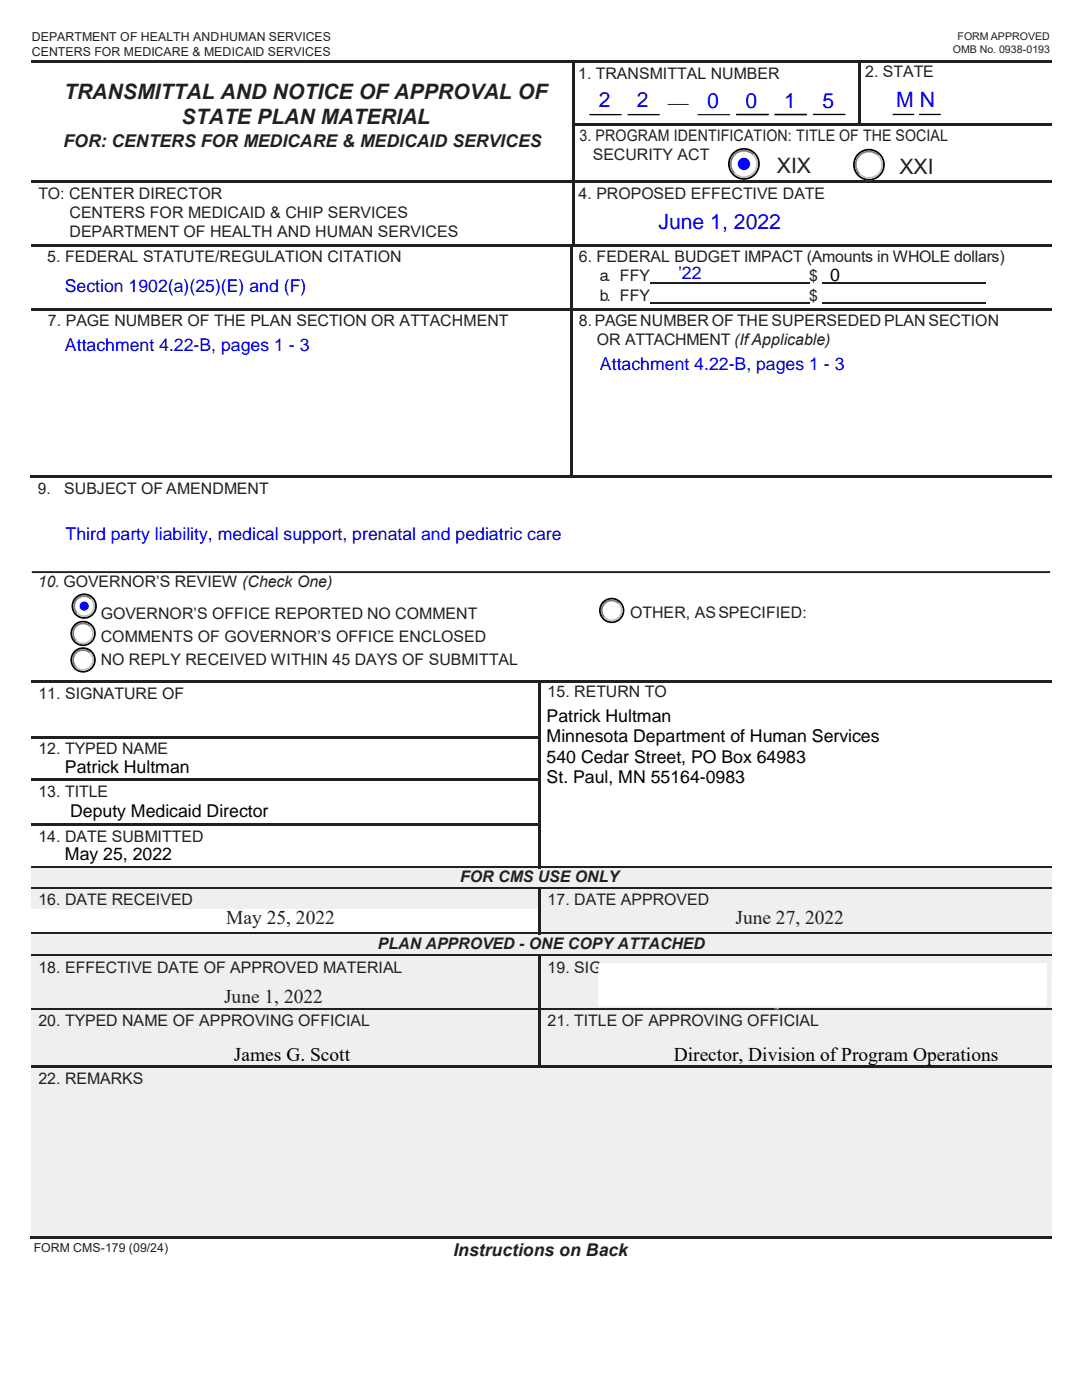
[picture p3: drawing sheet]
<svg xmlns="http://www.w3.org/2000/svg" width="216mm" height="279mm" viewBox="0 0 216 279" stroke-linecap="round" stroke-linejoin="round" font-family="sans-serif">
<path d="M139.2 22.9h6.5M146.9 22.9h6.4M154.5 22.9h6.5" fill="none" stroke="#231f20" stroke-width=".26"/>
<path d="M133.2 20.8h4.2" fill="none" stroke="#231f20" stroke-width=".2"/>
<path d="M117.6 22.9h6.4M125.2 22.9h6.4M146.9 22.8h6.5M154.6 22.8h6.4M162.2 22.8h6.5" fill="none" stroke="#000" stroke-width=".26"/>
<path d="M178.1 22.8h4.3" fill="none" stroke="#000" stroke-width=".22"/>
<g fill="#231f20">
<path d="M6.3 12.1h107.9v.5h-107.9z" fill-rule="evenodd"/>
<path d="M114.2 12.1h.5v.5h-.5z" fill-rule="evenodd"/>
<path d="M114.7 12.1h56.6v.5h-56.6z" fill-rule="evenodd"/>
<path d="M171.3 12.1h.5v.5h-.5z" fill-rule="evenodd"/>
<path d="M171.8 12.1h38.1v.5h-38.1z" fill-rule="evenodd"/>
<path d="M114.2 12.6h.5v12h-.5z" fill-rule="evenodd"/>
<path d="M171.3 12.6h.5v12h-.5z" fill-rule="evenodd"/>
<path d="M114.2 24.6h.5v.5h-.5z" fill-rule="evenodd"/>
<path d="M114.7 24.6h56.6v.5h-56.6z" fill-rule="evenodd"/>
<path d="M171.3 24.6h.5v.5h-.5z" fill-rule="evenodd"/>
<path d="M171.8 24.6h38.1v.5h-38.1z" fill-rule="evenodd"/>
<path d="M114.2 25.1h.5v11h-.5z" fill-rule="evenodd"/>
<path d="M6.3 36.1h107.9v.5h-107.9z" fill-rule="evenodd"/>
<path d="M114.2 36.1h.5v.5h-.5z" fill-rule="evenodd"/>
<path d="M114.7 36.1h95.2v.5h-95.2z" fill-rule="evenodd"/>
<path d="M114.2 36.6h.5v12.2h-.5z" fill-rule="evenodd"/>
</g>
<g fill="#231f20">
<path d="M114.2 12.6h.5z"/>
<path d="M171.3 12.6h.5z"/>
</g>
<path d="M129.7 56.5h31.8M164.1 56.5h32.7M129.7 60.6h31.8M164.1 60.6h32.7" fill="none" stroke="#221e1f" stroke-width=".21"/>
<g fill="#231f20">
<path d="M6.3 48.8h107.5v.5h-107.5z" fill-rule="evenodd"/>
<path d="M113.8 48.8h.5v.5h-.5z" fill-rule="evenodd"/>
<path d="M114.3 48.8h.5v.5h-.5z" fill-rule="evenodd"/>
<path d="M114.8 48.8h95.1v.5h-95.1z" fill-rule="evenodd"/>
<path d="M113.8 49.3h.5v12.2h-.5z" fill-rule="evenodd"/>
<path d="M6.3 61.5h107.5v.5h-107.5z" fill-rule="evenodd"/>
<path d="M113.8 61.5h.5v.5h-.5z" fill-rule="evenodd"/>
<path d="M114.3 61.5h95.6v.5h-95.6z" fill-rule="evenodd"/>
<path d="M6 94.8h107.8v.5h-107.8z" fill-rule="evenodd"/>
<path d="M113.8 62h.5v32.8h-.5z" fill-rule="evenodd"/>
<path d="M113.8 94.8h.5v.5h-.5z" fill-rule="evenodd"/>
<path d="M114.3 94.8h95.6v.5h-95.6z" fill-rule="evenodd"/>
<path d="M6.3 135.8h101.1v.5h-101.1z" fill-rule="evenodd"/>
<path d="M107.4 135.8h.5v.5h-.5z" fill-rule="evenodd"/>
<path d="M107.9 135.8h101.9v.5h-101.9z" fill-rule="evenodd"/>
<path d="M107.4 136.3h.5v10.6h-.5z" fill-rule="evenodd"/>
<path d="M6.3 146.9h101.1v.5h-101.1z" fill-rule="evenodd"/>
<path d="M107.4 146.9h.5v.5h-.5z" fill-rule="evenodd"/>
<path d="M107.4 147.4h.5v7.9h-.5z" fill-rule="evenodd"/>
<path d="M6.3 155.3h101.1v.5h-101.1z" fill-rule="evenodd"/>
<path d="M107.4 155.3h.5v.6h-.5z" fill-rule="evenodd"/>
<path d="M107.4 155.9h.5v8.4h-.5z" fill-rule="evenodd"/>
<path d="M6.3 164.3h101.1v.5h-101.1z" fill-rule="evenodd"/>
<path d="M107.4 164.3h.5v.6h-.5z" fill-rule="evenodd"/>
<path d="M107.4 164.9h.5v7.9h-.5z" fill-rule="evenodd"/>
</g>
<g fill="#231f20">
<path d="M113.8 49.3h.5z"/>
<path d="M107.4 136.3h.5z"/>
</g>
<path d="M6.3 173.4h203.5v3.6h-203.5z" fill-rule="evenodd" fill="#eeeff0"/>
<path d="M6.3 173.4h203.5v3.3h-203.5z" fill="#eeeff0"/>
<path d="M6.3 172.8h101.1v.6h-101.1z" fill-rule="evenodd" fill="#231f20"/>
<path d="M6.3 173.4h101.1" fill="none" stroke="#eeeff0" stroke-width=".2"/>
<path d="M107.4 173.4h.5z" fill="#eeeff0"/>
<g fill="#231f20">
<path d="M107.4 172.8h.5v.6h-.5z" fill-rule="evenodd"/>
<path d="M107.9 172.8h101.9v.6h-101.9z" fill-rule="evenodd"/>
</g>
<path d="M107.9 173.4h101.9" fill="none" stroke="#eeeff0" stroke-width=".2"/>
<g fill="#eeeff0">
<path d="M6.3 177.5h101.1v3.8h-101.1z"/>
<path d="M107.9 177.5h101.9v3.8h-101.9z"/>
</g>
<path d="M107.9 177.5h101.9v8.6h-101.9z" fill-rule="evenodd" fill="#eeeff0"/>
<path d="M6.3 177h101.1v.5h-101.1z" fill-rule="evenodd" fill="#231f20"/>
<path d="M6.3 177.6h101.1" fill="none" stroke="#eeeff0" stroke-width=".2"/>
<path d="M107.4 177.5l.5 .1z" fill="#231f20"/>
<g fill="#231f20">
<path d="M107.4 177h.5v.5h-.5z" fill-rule="evenodd"/>
<path d="M107.9 177h101.9v.5h-101.9z" fill-rule="evenodd"/>
</g>
<path d="M107.9 177.6h101.9" fill="none" stroke="#eeeff0" stroke-width=".2"/>
<path d="M107.4 177.6h.5v8.5h-.5z" fill-rule="evenodd" fill="#231f20"/>
<path d="M6.3 186.6h203.5v3.9h-203.5z" fill-rule="evenodd" fill="#eeeff0"/>
<path d="M6.3 186.6h203.5v3.5h-203.5z" fill="#eeeff0"/>
<path d="M6.3 186.1h101.1v.5h-101.1z" fill-rule="evenodd" fill="#231f20"/>
<path d="M6.3 186.6h101.1" fill="none" stroke="#eeeff0" stroke-width=".2"/>
<path d="M107.4 186.6h.5z" fill="#eeeff0"/>
<g fill="#231f20">
<path d="M107.4 186.1h.5v.5h-.5z" fill-rule="evenodd"/>
<path d="M107.9 186.1h101.9v.5h-101.9z" fill-rule="evenodd"/>
</g>
<path d="M107.9 186.6h101.9" fill="none" stroke="#eeeff0" stroke-width=".2"/>
<g fill="#eeeff0">
<path d="M6.3 191h101.1v10.2h-101.1z" fill-rule="evenodd"/>
<path d="M107.9 191v10.2h101.9v-10.2zM119.3 192.5h89.3v8.4h-89.3z" fill-rule="evenodd"/>
</g>
<g fill="#eeeff0">
<path d="M6.3 191h101.1v3.8h-101.1z"/>
<path d="M107.9 191h101.9v3.8h-1.2v-2.3h-89.3v2.3h-11.4z"/>
</g>
<path d="M6.3 190.5h101.1v.5h-101.1z" fill-rule="evenodd" fill="#231f20"/>
<path d="M6.3 191h101.1" fill="none" stroke="#eeeff0" stroke-width=".2"/>
<path d="M107.4 191h.5z" fill="#231f20"/>
<g fill="#231f20">
<path d="M107.4 190.5h.5v.5h-.5z" fill-rule="evenodd"/>
<path d="M107.9 190.5h101.9v.5h-101.9z" fill-rule="evenodd"/>
</g>
<path d="M107.9 191h101.9" fill="none" stroke="#eeeff0" stroke-width=".2"/>
<path d="M107.4 191h.5v10.2h-.5z" fill-rule="evenodd" fill="#231f20"/>
<g fill="#eeeff0">
<path d="M6.3 201.7h101.1v11h-101.1z" fill-rule="evenodd"/>
<path d="M107.9 201.7h101.9v11h-101.9z" fill-rule="evenodd"/>
</g>
<g fill="#eeeff0">
<path d="M6.3 201.7h101.1v3.8h-101.1z"/>
<path d="M107.9 201.7h101.9v3.8h-101.9z"/>
</g>
<path d="M6.3 201.2h101.1v.5h-101.1z" fill-rule="evenodd" fill="#231f20"/>
<path d="M6.3 201.7h101.1" fill="none" stroke="#eeeff0" stroke-width=".2"/>
<g fill="#231f20">
<path d="M107.4 201.2h.5v.5h-.5z" fill-rule="evenodd"/>
<path d="M107.9 201.2h101.9v.5h-101.9z" fill-rule="evenodd"/>
</g>
<path d="M107.9 201.7h101.9" fill="none" stroke="#eeeff0" stroke-width=".2"/>
<path d="M107.4 201.7h.5v11h-.5z" fill-rule="evenodd" fill="#231f20"/>
<path d="M6.3 213.2h203.5v33.5h-203.5z" fill-rule="evenodd" fill="#eeeff0"/>
<path d="M6.3 213.2h203.5v3.8h-203.5z" fill="#eeeff0"/>
<path d="M6.3 212.7h101.1v.5h-101.1z" fill-rule="evenodd" fill="#231f20"/>
<path d="M6.3 213.2h101.1" fill="none" stroke="#eeeff0" stroke-width=".2"/>
<path d="M107.4 213.2h.5z" fill="#eeeff0"/>
<g fill="#231f20">
<path d="M107.4 212.7h.5v.5h-.5z" fill-rule="evenodd"/>
<path d="M107.9 212.7h101.9v.5h-101.9z" fill-rule="evenodd"/>
</g>
<path d="M107.9 213.2h101.9" fill="none" stroke="#eeeff0" stroke-width=".2"/>
<path d="M6 246.7h203.8v.5h-203.8z" fill-rule="evenodd" fill="#231f20"/>
<path d="M6.3 114.2h203.2" fill="none" stroke="#231f20" stroke-width=".38"/>
<path d="M183.4 22.8h4.3" fill="none" stroke="#000" stroke-width=".22"/>
<circle cx="148.4" cy="32.7" r="3.2" fill="#fff"/>
<circle cx="148.4" cy="32.7" r="3" fill="none" stroke="#000" stroke-width=".35"/>
<path d="M150.3 30.8a2.65 2.65 0 0 0-3.7 0 2.65 2.65 0 0 0 0 3.8" fill="none" stroke="#808080" stroke-width=".35"/>
<path d="M150.3 30.8a2.65 2.65 0 0 1 0 3.8 2.65 2.65 0 0 1-3.7 0" fill="none" stroke="#c0c0c0" stroke-width=".35"/>
<circle cx="148.4" cy="32.7" r="1.23" fill="#00f"/>
<circle cx="173.4" cy="32.9" r="3.2" fill="#fff"/>
<circle cx="173.4" cy="32.9" r="3" fill="none" stroke="#000" stroke-width=".35"/>
<path d="M175.3 31a2.65 2.65 0 0 0-3.8 0 2.65 2.65 0 0 0 0 3.7" fill="none" stroke="#808080" stroke-width=".35"/>
<path d="M175.3 31a2.65 2.65 0 0 1 0 3.7 2.65 2.65 0 0 1-3.8 0" fill="none" stroke="#c0c0c0" stroke-width=".35"/>
<circle cx="16.8" cy="121" r="2.53" fill="#fff"/>
<circle cx="16.8" cy="121" r="2.36" fill="none" stroke="#000" stroke-width=".35"/>
<path d="M18.2 119.5a2 2 0 0 0-2.8 0 2 2 0 0 0 0 2.9" fill="none" stroke="#808080" stroke-width=".35"/>
<path d="M18.2 119.5a2 2 0 0 1 0 2.9 2 2 0 0 1-2.8 0" fill="none" stroke="#c0c0c0" stroke-width=".35"/>
<circle cx="16.8" cy="121" r=".91" fill="#00f"/>
<circle cx="16.6" cy="126.4" r="2.53" fill="#fff"/>
<circle cx="16.6" cy="126.4" r="2.36" fill="none" stroke="#000" stroke-width=".35"/>
<path d="M18 125a2 2 0 0 0-2.8 0 2 2 0 0 0 0 2.8" fill="none" stroke="#808080" stroke-width=".35"/>
<path d="M18 125a2 2 0 0 1 0 2.8 2 2 0 0 1-2.8 0" fill="none" stroke="#c0c0c0" stroke-width=".35"/>
<circle cx="16.6" cy="131.7" r="2.53" fill="#fff"/>
<circle cx="16.6" cy="131.7" r="2.36" fill="none" stroke="#000" stroke-width=".35"/>
<path d="M18 130.3a2 2 0 0 0-2.8 0 2 2 0 0 0 0 2.8" fill="none" stroke="#808080" stroke-width=".35"/>
<path d="M18 130.3a2 2 0 0 1 0 2.8 2 2 0 0 1-2.8 0" fill="none" stroke="#c0c0c0" stroke-width=".35"/>
<circle cx="122.1" cy="121.8" r="2.53" fill="#fff"/>
<circle cx="122.1" cy="121.8" r="2.36" fill="none" stroke="#000" stroke-width=".35"/>
<path d="M123.5 120.4a2 2 0 0 0-2.9 0 2 2 0 0 0 0 2.8" fill="none" stroke="#808080" stroke-width=".35"/>
<path d="M123.5 120.4a2 2 0 0 1 0 2.8 2 2 0 0 1-2.9 0" fill="none" stroke="#c0c0c0" stroke-width=".35"/>
<path d="M154.6 200.9h.3l-.2 .5 .8-.5h.3l-.7 .5h-.5z" fill="#ffd9d9"/>
<g fill="#fff">
<path d="M35.8 139h51v6.8h-51z"/>
<path d="M119.5 192.3h89.3v8.4h-89.3z"/>
</g>
<g font-size="4.2" fill="#231f20">
<text x="12.8" y="19.7">TRANSMITTAL AND NOTICE OF APPROVAL OF</text>
<text x="36.2" y="24.8">STATE PLAN MATERIAL</text>
<text x="155" y="34.4">XIX</text>
<text x="179.5" y="34.8">XXI</text>
</g>
<g font-size="4.2" fill="#00f">
<text x="119.5" y="21.4">2</text>
<text x="127.1" y="21.4">2</text>
<text x="141.1" y="21.5">0</text>
<text x="148.8" y="21.6">0</text>
<text x="156.5" y="21.5">1</text>
<text x="164.1" y="21.5">5</text>
<text x="178.8" y="21.4">M N</text>
<text x="131.4" y="45.7">June 1, 2022</text>
</g>
<g font-size="3.9" fill="#231f20">
<text x="45.2" y="184.3">May 25, 2022</text>
<text x="146.8" y="184.3">June 27, 2022</text>
<text x="44.7" y="200.1">June 1, 2022</text>
</g>
<g font-size="3.9">
<text x="46.7" y="211.7">James G. Scott</text>
<text x="134.4" y="211.7">Director, Division of Program Operations</text>
</g>
<g font-size="3.5" fill="#231f20">
<text x="12.7" y="29.3">FOR: CENTERS FOR MEDICARE &amp; MEDICAID SERVICES</text>
<text x="90.5" y="250.7">Instructions on Back</text>
</g>
<g font-size="3.5" fill="#00f">
<text x="12.9" y="58.3">Section 1902(a)(25)(E) and (F)</text>
<text x="135.4" y="55.8">'22</text>
<text x="13" y="70.1">Attachment 4.22-B, pages 1 - 3</text>
<text x="119.7" y="73.9">Attachment 4.22-B, pages 1 - 3</text>
<text x="13.1" y="107.8">Third party liability, medical support, prenatal and pediatric care</text>
</g>
<g font-size="3.5">
<text x="109.1" y="144.1">Patrick Hultman</text>
<text x="109.1" y="148.2">Minnesota Department of Human Services</text>
<text x="13" y="154.2">Patrick Hultman</text>
<text x="109.1" y="152.3">540 Cedar Street, PO Box 64983</text>
<text x="109.1" y="156.3">St. Paul, MN 55164-0983</text>
<text x="14" y="163">Deputy Medicaid Director</text>
<text x="13" y="171.7">May 25, 2022</text>
</g>
<g font-size="3.2" fill="#231f20">
<text x="115.4" y="15.7">1. TRANSMITTAL NUMBER</text>
<text x="172.6" y="15.5">2. STATE</text>
<text x="115.6" y="28.2">3. PROGRAM IDENTIFICATION: TITLE OF THE SOCIAL</text>
<text x="118.3" y="32">SECURITY ACT</text>
<text x="7.7" y="39.7">TO: CENTER DIRECTOR</text>
<text x="115.4" y="39.7">4. PROPOSED EFFECTIVE DATE</text>
<text x="13.9" y="43.5">CENTERS FOR MEDICAID &amp; CHIP SERVICES</text>
<text x="13.9" y="47.3">DEPARTMENT OF HEALTH AND HUMAN SERVICES</text>
<text x="9.4" y="52.4">5. FEDERAL STATUTE/REGULATION CITATION</text>
<text x="115.5" y="52.4">6. FEDERAL BUDGET IMPACT (Amounts in WHOLE dollars)</text>
<text x="119.7" y="56">a. FFY</text>
<text x="161.5" y="56">$ 0</text>
<text x="9.6" y="65.1">7. PAGE NUMBER OF THE PLAN SECTION OR ATTACHMENT</text>
<text x="115.5" y="65.1">8.PAGENUMBER OF THE SUPERSEDEDPLAN SECTION</text>
<text x="119.7" y="60.1">b. FFY</text>
<text x="161.5" y="60.1">$</text>
<text x="119.1" y="68.9">OR ATTACHMENT (IfApplicable)</text>
<text x="7.5" y="98.6">9.</text>
<text x="12.8" y="98.6">SUBJECT OF AMENDMENT</text>
<text x="7.6" y="117.2">10. GOVERNOR’S REVIEW (Check One)</text>
<text x="20.1" y="123.6">GOVERNOR’S OFFICE REPORTED NO COMMENT</text>
<text x="125.8" y="123.3">OTHER, ASSPECIFIED:</text>
<text x="20.1" y="128.1">COMMENTS OF GOVERNOR’S OFFICE ENCLOSED</text>
<text x="20.1" y="132.7">NO REPLY RECEIVED WITHIN 45 DAYS OF SUBMITTAL</text>
<text x="7.7" y="139.4">11. SIGNATURE OF</text>
<text x="109.3" y="139.1">15. RETURN TO</text>
<text x="7.7" y="150.5">12. TYPED NAME</text>
<text x="7.7" y="159">13. TITLE</text>
<text x="7.7" y="168">14. DATE SUBMITTED</text>
<text x="91.8" y="176">FOR CMS USE ONLY</text>
<text x="7.7" y="180.6">16. DATE RECEIVED</text>
<text x="109.3" y="180.6">17. DATE APPROVED</text>
<text x="75.4" y="189.4">PLAN APPROVED - ONE COPY ATTACHED</text>
<text x="7.7" y="194.1">18. EFFECTIVE DATE OF APPROVED MATERIAL</text>
<text x="109.3" y="194.1">19. SIG</text>
<text x="7.7" y="204.9">20. TYPED NAME OF APPROVING OFFICIAL</text>
<text x="109.3" y="204.9">21. TITLE OF APPROVING OFFICIAL</text>
<text x="7.7" y="216.3">22. REMARKS</text>
</g>
<g font-size="2.5" fill="#231f20">
<text x="6.3" y="8.1">DEPARTMENT OF HEALTH ANDHUMAN SERVICES</text>
<text x="6.3" y="11.2">CENTERS FOR MEDICARE &amp; MEDICAID SERVICES</text>
<text x="6.7" y="249.9">FORM CMS-179 (09/24)</text>
</g>
<g font-size="2.1" fill="#231f20">
<text x="190.1" y="10.5">OMB No. 0938-0193</text>
<text x="191.1" y="8">FORM APPROVED</text>
</g>
</svg>
